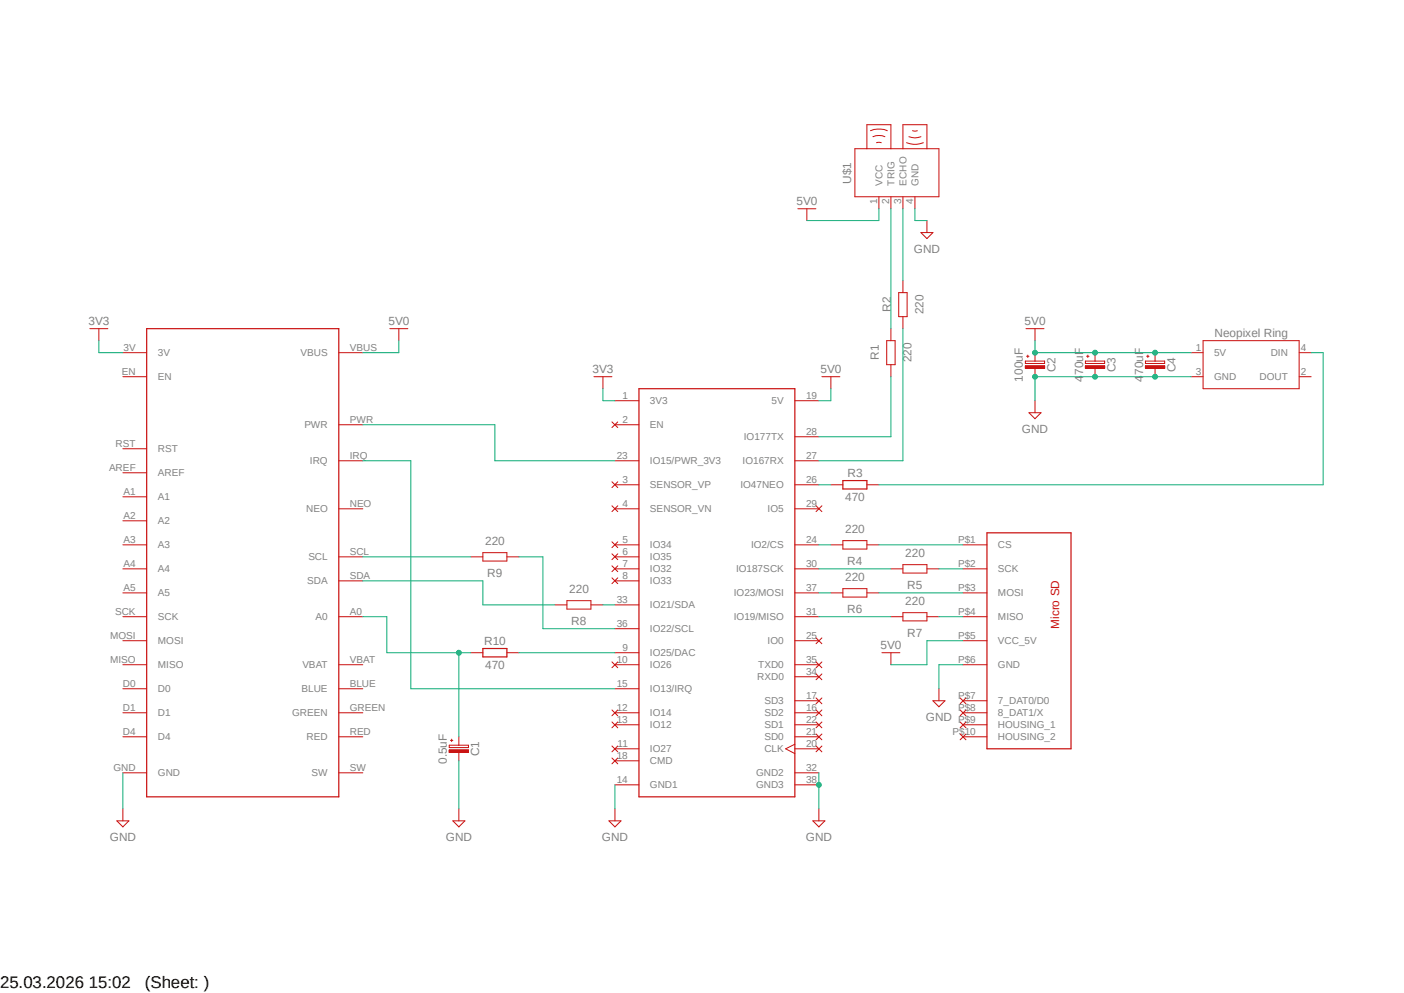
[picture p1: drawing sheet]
<svg xmlns="http://www.w3.org/2000/svg" width="297mm" height="210mm" viewBox="0 0 297 210" stroke-linecap="round" stroke-linejoin="round" font-family="sans-serif">
<path d="M15.3 26.2l266.4 152.4M281.7 26.2l-266.4 152.4" fill="none" stroke="#fff" stroke-width=".21"/>
<g fill="none" stroke="#c90d0c" stroke-width=".21">
<path d="M180.8 31.5h17.8v10.1h-17.8zM183.4 31.5v-5.1h5.1v5.1M184.1 27.6a4.7 4.7 0 0 1 3.6 0M184.7 28.9a3.3 3.3 0 0 1 2.5 0M185.4 30.2h1M191 31.5v-5.1h5.1v5.1M191.8 30.2a4.7 4.7 0 0 0 3.5 0M192.3 28.9a3.3 3.3 0 0 0 2.5 0M193 27.6h1.1M168.8 44.2h3.8M170.7 44.2v2.5M185.9 41.6v2.6"/>
<path d="M188.5 41.6v2.6M191 41.6v2.6M191 59.4v2.5M193.5 41.6v2.6M194.8 49.2h2.6l-1.3 1.3zM196.1 46.7v2.5M19 69.5h3.8M20.9 69.5v2.6M26 79.7h5M26 74.6h5M71.7 74.6h5.1M82.5 69.5h3.8"/>
<path d="M84.4 69.5v2.6M125.6 79.7h3.9M127.6 79.7v2.5M173.9 79.7h3.8M175.8 79.7v2.5M187.6 72.1h1.8v5h-1.8zM188.5 69.5v2.6M188.5 77.1v2.6M190.1 61.9h1.8v5.1h-1.8zM191 67v2.5M217 69.5h3.9M218.9 69.5v2.6"/>
<path d="M252 79.7h2.5M252 74.6h2.5M254.5 72.1h20.3v10.1h-20.3zM274.8 79.7h2.6M274.8 74.6h2.6M26 94.9h5M26 100h5M71.7 97.5h5.1M71.7 89.8h5.1M129.5 89.2l1.2 1.2M130.1 97.5h5.1M130.1 89.8h5.1"/>
<path d="M130.1 84.8h5.1M130.7 89.2l-1.2 1.2M168.1 97.5h5.1M168.1 84.8h5.1M168.1 92.4h5.1M217.7 87.3h2.5l-1.3 1.3zM218.9 84.8v2.5M26 105.1h5M26 110.2h5M26 115.2h5M71.7 117.8h5.1M71.7 107.6h5.1"/>
<path d="M99.6 117.8h2.6M102.2 116.9h5v1.8h-5zM107.2 117.8h2.6M129.5 101.9l1.2 1.2M129.5 107l1.2 1.2M129.5 114.6l1.2 1.2M129.5 117.1l1.2 1.3M129.5 119.7l1.2 1.2M130.1 115.2h5.1M130.1 117.8h5.1M130.1 107.6h5.1M130.1 102.5h5.1"/>
<path d="M130.7 101.9l-1.2 1.2M130.7 107l-1.2 1.2M130.7 114.6l-1.2 1.2M130.7 117.1l-1.2 1.3M130.7 119.7l-1.2 1.2M168.1 115.2h5.1M168.1 107.6h5.1M168.1 102.5h5.1M172.6 107l1.3 1.2M173.9 107l-1.3 1.2M175.8 115.2h2.5M175.8 102.5h2.5"/>
<path d="M178.3 114.3h5.1v1.8h-5.1zM183.4 115.2h2.5M183.4 102.5h2.5M191 119.4h5.1v1.8h-5.1zM203.7 115.2h5.1M26 130.4h5M26 120.3h5M26 125.4h5M26 135.5h5M71.7 130.4h5.1M71.7 122.9h5.1M99.6 138h2.6"/>
<path d="M107.2 138h2.6M117.4 127.9h2.5M119.9 127h5.1v1.8h-5.1zM125 127.9h2.6M129.5 122.2l1.2 1.2M129.5 140l1.2 1.2M130.1 120.3h5.1M130.1 122.9h5.1M130.1 138h5.1M130.1 127.9h5.1M130.1 133h5.1M130.7 122.2l-1.2 1.2"/>
<path d="M130.7 140l-1.2 1.2M168.1 130.4h5.1M168.1 120.3h5.1M168.1 125.4h5.1M168.1 135.5h5.1M172.6 134.9l1.3 1.2M172.6 140l1.3 1.2M173.9 134.9l-1.3 1.2M173.9 140l-1.3 1.2M175.8 125.4h2.5M178.3 124.5h5.1v1.8h-5.1zM183.4 125.4h2.5"/>
<path d="M186.6 138h3.8M188.5 138v2.6M188.5 130.4h2.5M188.5 120.3h2.5M191 129.6h5.1v1.7h-5.1zM196.1 130.4h2.5M196.1 120.3h2.5M203.7 130.4h5.1M203.7 120.3h5.1M203.7 125.4h5.1M203.7 135.5h5.1M26 140.6h5"/>
<path d="M26 145.7h5M26 150.7h5M26 155.8h5M71.7 140.6h5.1M71.7 145.7h5.1M71.7 150.7h5.1M71.7 155.8h5.1M95 158.6h4.1v.5h-4.1zM95 157.6h4.1v.5h-4.1zM95.3 156.6h.5M95.5 156.3v.5M97.1 155.8v1.8"/>
<path d="M97.1 159.1v1.8M129.5 157.8l1.2 1.2M129.5 150.2l1.2 1.2M129.5 152.7l1.2 1.2M130.1 140.6h5.1M130.1 145.7h5.1M130.1 150.7h5.1M130.1 153.3h5.1M130.1 158.4h5.1M130.7 157.8l-1.2 1.2M130.7 150.2l-1.2 1.2M130.7 152.7l-1.2 1.2"/>
<path d="M168.1 140.6h5.1M168.1 150.7h5.1M168.1 155.8h5.1M168.1 148.2h5.1M168.1 153.3h5.1M168.1 158.4h5.1M168.1 157.4l-1.9 1 1.9 1M168.1 143.1h5.1M172.6 150.2l1.3 1.2M172.6 147.6l1.3 1.2M172.6 157.8l1.3 1.2M172.6 155.2l1.3 1.3"/>
<path d="M172.6 152.7l1.3 1.2M172.6 142.5l1.3 1.3M173.9 150.2l-1.3 1.2M173.9 147.6l-1.3 1.2M173.9 157.8l-1.3 1.2M173.9 155.2l-1.3 1.3M173.9 152.7l-1.3 1.2M173.9 142.5l-1.3 1.3M197.4 148.2h2.5l-1.3 1.3zM198.6 145.7v2.5M203.1 147.6l1.2 1.2M203.1 150.2l1.2 1.2"/>
<path d="M203.1 155.2l1.2 1.3M203.1 152.7l1.2 1.2M203.7 140.6h5.1M203.7 150.7h5.1M203.7 155.8h5.1M203.7 148.2h5.1M203.7 153.3h5.1M204.3 147.6l-1.2 1.2M204.3 150.2l-1.2 1.2M204.3 155.2l-1.2 1.3M204.3 152.7l-1.2 1.2M24.7 173.6h2.6l-1.3 1.3z"/>
<path d="M26 163.4h5M26 171.1v2.5M71.7 163.4h5.1M128.8 173.6h2.6l-1.3 1.3zM129.5 160.3l1.2 1.2M130.1 166h5.1M130.1 160.9h5.1M130.1 171.1v2.5M130.7 160.3l-1.2 1.2M168.1 163.4h5.1M168.1 166h5.1M172 173.6h2.5l-1.3 1.3z"/>
<path d="M173.2 171.1v2.5"/>
</g>
<path d="M31 69.5h40.7v99h-40.7zM135.2 82.2h32.9v86.3h-32.9zM178.3 101.6h5.1v1.8h-5.1zM208.8 112.7h17.8v45.7h-17.8zM102.2 137.2h5v1.7h-5z" fill="none" stroke="#c90d0c" stroke-width=".25"/>
<path d="M95 158.6h4.1v.5h-4.1z" fill-rule="evenodd" fill="#c90d0c"/>
<path d="M216.9 77.4h4.1v.5h-4.1zM216.9 76.4h4.1v.5h-4.1zM217.2 75.4h.5M217.4 75.1v.5M218.9 74.6v1.8M218.9 77.9v1.8M95 158.6h4.1v.5h-4.1z" fill="none" stroke="#c90d0c" stroke-width=".21"/>
<path d="M216.9 77.4h4.1v.5h-4.1z" fill-rule="evenodd" fill="#c90d0c"/>
<path d="M216.9 77.4h4.1v.5h-4.1zM229.6 77.4h4.1v.5h-4.1zM229.6 76.4h4.1v.5h-4.1zM229.9 75.4h.5M230.1 75.1v.5M231.6 74.6v1.8M231.6 77.9v1.8" fill="none" stroke="#c90d0c" stroke-width=".21"/>
<path d="M229.6 77.4h4.1v.5h-4.1z" fill-rule="evenodd" fill="#c90d0c"/>
<path d="M229.6 77.4h4.1v.5h-4.1zM242.3 77.4h4.1v.5h-4.1zM242.3 76.4h4.1v.5h-4.1zM242.6 75.4h.5M242.8 75.1v.5M244.3 74.6v1.8M244.3 77.9v1.8" fill="none" stroke="#c90d0c" stroke-width=".21"/>
<path d="M242.3 77.4h4.1v.5h-4.1z" fill-rule="evenodd" fill="#c90d0c"/>
<path d="M242.3 77.4h4.1v.5h-4.1zM95.8 173.6h2.5l-1.2 1.3zM97.1 171.1v2.5" fill="none" stroke="#c90d0c" stroke-width=".21"/>
<g fill="none" stroke="#0dab76" stroke-width=".21">
<path d="M188.5 44.2v25.3M191 44.2v15.2M20.9 72.1v2.5h5.1M188.5 79.7v12.7h-15.3M191 69.5v28h-17.8M218.9 72.1v2.5h33.1M277.4 74.6h2.5v27.9h-94M127.6 82.2v2.6h2.5M175.8 82.2v2.6h-2.6M173.2 115.2h2.6M173.2 102.5h2.6M185.9 115.2h17.8"/>
<path d="M173.2 120.3h15.3M173.2 125.4h2.6M173.2 130.4h15.3M185.9 125.4h17.8M198.6 120.3h5.1M198.6 130.4h5.1"/>
</g>
<circle cx="244.3" cy="74.6" r=".51" fill="#0dab76"/>
<circle cx="244.3" cy="74.6" r=".51" fill="none" stroke="#0dab76" stroke-width=".21"/>
<circle cx="231.6" cy="74.6" r=".51" fill="#0dab76"/>
<circle cx="231.6" cy="74.6" r=".51" fill="none" stroke="#0dab76" stroke-width=".21"/>
<circle cx="218.9" cy="74.6" r=".51" fill="#0dab76"/>
<g fill="none" stroke="#0dab76" stroke-width=".21">
<path d="M185.9 44.2v2.5h-15.2M84.4 72.1v2.5h-7.6M203.7 135.5h-7.6v5.1h-7.6M173.2 163.4v7.7"/>
<circle cx="218.9" cy="74.6" r=".51"/>
</g>
<circle cx="173.2" cy="166" r=".51" fill="#0dab76"/>
<g fill="none" stroke="#0dab76" stroke-width=".21">
<path d="M193.5 44.2v2.5h2.6M252 79.7h-33.1v5.1M203.7 140.6h-5.1v5.1M26 163.4v7.7M97.1 160.9v10.2M130.1 166v5.1"/>
<circle cx="173.2" cy="166" r=".51"/>
</g>
<circle cx="231.6" cy="79.7" r=".51" fill="#0dab76"/>
<circle cx="231.6" cy="79.7" r=".51" fill="none" stroke="#0dab76" stroke-width=".21"/>
<circle cx="218.9" cy="79.7" r=".51" fill="#0dab76"/>
<circle cx="218.9" cy="79.7" r=".51" fill="none" stroke="#0dab76" stroke-width=".21"/>
<circle cx="244.3" cy="79.7" r=".51" fill="#0dab76"/>
<g fill="none" stroke="#0dab76" stroke-width=".21">
<path d="M76.8 89.8h27.9v7.7h25.4M76.8 97.5h10.1v48.2h43.2M76.8 130.4h5v7.6h17.8M97.1 138v17.8"/>
<circle cx="244.3" cy="79.7" r=".51"/>
</g>
<circle cx="97.1" cy="138" r=".51" fill="#0dab76"/>
<g fill="none" stroke="#0dab76" stroke-width=".21">
<path d="M76.8 117.8h22.8M109.8 117.8h5.1v15.2h15.2M76.8 122.9h25.4v5h15.2M109.8 138h20.3M127.6 127.9h2.5"/>
<circle cx="97.1" cy="138" r=".51"/>
</g>
<g font-size="3.6">
<text x="0" y="208.9">25.03.2026 15:02</text>
<text x="30.7" y="208.9">(Sheet: )</text>
</g>
<g font-size="2.5" fill="#808080">
<text x="180.1" y="38.8" transform="rotate(-90 180.1 38.8)">U$1</text>
<text x="168.5" y="43.4">5V0</text>
<text x="193.3" y="53.5">GND</text>
<text x="188.5" y="66" transform="rotate(-90 188.5 66)">R2</text>
<text x="18.7" y="68.8">3V3</text>
<text x="82.2" y="68.8">5V0</text>
<text x="195.3" y="66.5" transform="rotate(-90 195.3 66.5)">220</text>
<text x="216.8" y="68.8">5V0</text>
<text x="256.9" y="71.3">Neopixel Ring</text>
<text x="185.9" y="76.2" transform="rotate(-90 185.9 76.2)">R1</text>
<text x="192.8" y="76.7" transform="rotate(-90 192.8 76.7)">220</text>
<text x="125.4" y="78.9">3V3</text>
<text x="173.6" y="78.9">5V0</text>
<text x="216.4" y="80.7" transform="rotate(-90 216.4 80.7)">100uF</text>
<text x="223.3" y="78.7" transform="rotate(-90 223.3 78.7)">C2</text>
<text x="229.1" y="80.7" transform="rotate(-90 229.1 80.7)">470uF</text>
<text x="236" y="78.7" transform="rotate(-90 236 78.7)">C3</text>
<text x="241.8" y="80.7" transform="rotate(-90 241.8 80.7)">470uF</text>
<text x="248.7" y="78.7" transform="rotate(-90 248.7 78.7)">C4</text>
<text x="216.2" y="91.6">GND</text>
<text x="179.3" y="100.9">R3</text>
<text x="178.8" y="106">470</text>
<text x="178.8" y="112.7">220</text>
<text x="102.6" y="115.2">220</text>
<text x="179.2" y="119.6">R4</text>
<text x="191.5" y="117.8">220</text>
<text x="103.1" y="122.1">R9</text>
<text x="120.4" y="125.4">220</text>
<text x="178.8" y="122.9">220</text>
<text x="191.9" y="124.6">R5</text>
<text x="179.2" y="129.7">R6</text>
<text x="191.5" y="127.9">220</text>
<text x="102.4" y="136.4">R10</text>
<text x="120.9" y="132.3">R8</text>
<text x="186.3" y="137.3">5V0</text>
<text x="191.9" y="134.7">R7</text>
<text x="102.6" y="141.5">470</text>
<text x="195.9" y="152.5">GND</text>
<text x="94.5" y="161.6" transform="rotate(-90 94.5 161.6)">0.5uF</text>
<text x="101.4" y="160" transform="rotate(-90 101.4 160)">C1</text>
<text x="23.2" y="177.9">GND</text>
<text x="94.3" y="177.9">GND</text>
<text x="127.3" y="177.9">GND</text>
<text x="170.5" y="177.9">GND</text>
</g>
<text font-size="2.5" fill="#c90d0c" x="224" y="133" transform="rotate(-90 224 133)">Micro SD</text>
<g font-size="2.1" fill="#808080">
<text x="186.7" y="39.2" transform="rotate(-90 186.7 39.2)">VCC</text>
<text x="189.2" y="39.2" transform="rotate(-90 189.2 39.2)">TRIG</text>
<text x="191.8" y="39.2" transform="rotate(-90 191.8 39.2)">ECHO</text>
<text x="194.3" y="39.2" transform="rotate(-90 194.3 39.2)">GND</text>
<text x="185.6" y="43.1" transform="rotate(-90 185.6 43.1)">1</text>
<text x="188.1" y="43.1" transform="rotate(-90 188.1 43.1)">2</text>
<text x="190.7" y="43.1" transform="rotate(-90 190.7 43.1)">3</text>
<text x="193.2" y="43.1" transform="rotate(-90 193.2 43.1)">4</text>
<text x="26.1" y="74.3">3V</text>
<text x="33.4" y="75.4">3V</text>
<text x="63.6" y="75.4">VBUS</text>
<text x="74" y="74.3">VBUS</text>
<text x="252.9" y="74.3">1</text>
<text x="256.8" y="75.4">5V</text>
<text x="268.8" y="75.4">DIN</text>
<text x="275.2" y="74.3">4</text>
<text x="25.8" y="79.3">EN</text>
<text x="33.4" y="80.4">EN</text>
<text x="252.9" y="79.3">3</text>
<text x="256.8" y="80.4">GND</text>
<text x="266.4" y="80.4">DOUT</text>
<text x="275.2" y="79.3">2</text>
<text x="74" y="89.5">PWR</text>
<text x="131.7" y="84.4">1</text>
<text x="131.7" y="89.5">2</text>
<text x="137.5" y="85.5">3V3</text>
<text x="163.2" y="85.5">5V</text>
<text x="170.5" y="84.4">19</text>
<text x="24.5" y="94.6">RST</text>
<text x="33.4" y="95.7">RST</text>
<text x="64.4" y="90.6">PWR</text>
<text x="137.5" y="90.6">EN</text>
<text x="157.4" y="93.1">IO177TX</text>
<text x="170.5" y="92">28</text>
<text x="23.1" y="99.6">AREF</text>
<text x="33.4" y="100.8">AREF</text>
<text x="65.6" y="98.2">IRQ</text>
<text x="74" y="97.1">IRQ</text>
<text x="130.5" y="97.1">23</text>
<text x="137.5" y="98.2">IO15/PWR_3V3</text>
<text x="157.1" y="98.2">IO167RX</text>
<text x="170.5" y="97.1">27</text>
<text x="26.1" y="104.7">A1</text>
<text x="33.4" y="105.8">A1</text>
<text x="74" y="107.2">NEO</text>
<text x="131.7" y="102.2">3</text>
<text x="131.7" y="107.2">4</text>
<text x="137.5" y="103.3">SENSOR_VP</text>
<text x="156.6" y="103.3">IO47NEO</text>
<text x="170.5" y="102.2">26</text>
<text x="170.5" y="107.2">29</text>
<text x="26.1" y="109.8">A2</text>
<text x="33.4" y="110.9">A2</text>
<text x="64.8" y="108.4">NEO</text>
<text x="137.5" y="108.4">SENSOR_VN</text>
<text x="162.4" y="108.4">IO5</text>
<text x="26.1" y="114.9">A3</text>
<text x="26.1" y="119.9">A4</text>
<text x="33.4" y="116">A3</text>
<text x="65.2" y="118.5">SCL</text>
<text x="74" y="117.4">SCL</text>
<text x="131.7" y="114.9">5</text>
<text x="131.7" y="117.4">6</text>
<text x="131.7" y="119.9">7</text>
<text x="137.5" y="116">IO34</text>
<text x="137.5" y="118.5">IO35</text>
<text x="158.9" y="116">IO2/CS</text>
<text x="170.5" y="114.9">24</text>
<text x="170.5" y="119.9">30</text>
<text x="202.7" y="114.9">P$1</text>
<text x="202.7" y="119.9">P$2</text>
<text x="211.1" y="116">CS</text>
<text x="26.1" y="125">A5</text>
<text x="33.4" y="121.1">A4</text>
<text x="65" y="123.6">SDA</text>
<text x="74" y="122.5">SDA</text>
<text x="131.7" y="122.5">8</text>
<text x="137.5" y="121.1">IO32</text>
<text x="137.5" y="123.6">IO33</text>
<text x="155.7" y="121.1">IO187SCK</text>
<text x="170.5" y="125">37</text>
<text x="202.7" y="125">P$3</text>
<text x="211.1" y="121.1">SCK</text>
<text x="24.3" y="130.1">SCK</text>
<text x="33.4" y="126.2">A5</text>
<text x="33.4" y="131.2">SCK</text>
<text x="66.8" y="131.2">A0</text>
<text x="74" y="130.1">A0</text>
<text x="130.5" y="127.6">33</text>
<text x="137.5" y="128.7">IO21/SDA</text>
<text x="155.2" y="131.2">IO19/MISO</text>
<text x="155.2" y="126.2">IO23/MOSI</text>
<text x="170.5" y="130.1">31</text>
<text x="202.7" y="130.1">P$4</text>
<text x="211.1" y="126.2">MOSI</text>
<text x="211.1" y="131.2">MISO</text>
<text x="23.3" y="135.2">MOSI</text>
<text x="33.4" y="136.3">MOSI</text>
<text x="130.5" y="132.6">36</text>
<text x="131.7" y="137.7">9</text>
<text x="137.5" y="133.7">IO22/SCL</text>
<text x="162.4" y="136.3">IO0</text>
<text x="170.5" y="135.2">25</text>
<text x="202.7" y="135.2">P$5</text>
<text x="211.1" y="136.3">VCC_5V</text>
<text x="23.3" y="140.3">MISO</text>
<text x="33.4" y="141.4">MISO</text>
<text x="64" y="141.4">VBAT</text>
<text x="74" y="140.3">VBAT</text>
<text x="130.5" y="140.3">10</text>
<text x="137.5" y="138.8">IO25/DAC</text>
<text x="137.5" y="141.4">IO26</text>
<text x="160.2" y="143.9">RXD0</text>
<text x="160.4" y="141.4">TXD0</text>
<text x="170.5" y="142.8">34</text>
<text x="170.5" y="140.3">35</text>
<text x="202.7" y="140.3">P$6</text>
<text x="211.1" y="141.4">GND</text>
<text x="26" y="145.3">D0</text>
<text x="33.4" y="146.4">D0</text>
<text x="63.8" y="146.4">BLUE</text>
<text x="74" y="145.3">BLUE</text>
<text x="130.5" y="145.3">15</text>
<text x="137.5" y="146.4">IO13/IRQ</text>
<text x="161.7" y="149">SD3</text>
<text x="170.5" y="147.9">17</text>
<text x="202.7" y="147.9">P$7</text>
<text x="211.1" y="149">7_DAT0/D0</text>
<text x="26" y="150.4">D1</text>
<text x="26" y="155.5">D4</text>
<text x="33.4" y="151.5">D1</text>
<text x="61.8" y="151.5">GREEN</text>
<text x="74" y="155.5">RED</text>
<text x="74" y="150.4">GREEN</text>
<text x="130.5" y="150.4">12</text>
<text x="130.5" y="153">13</text>
<text x="137.5" y="151.5">IO14</text>
<text x="137.5" y="154.1">IO12</text>
<text x="161.7" y="151.5">SD2</text>
<text x="161.7" y="154.1">SD1</text>
<text x="170.5" y="150.4">16</text>
<text x="170.5" y="155.5">21</text>
<text x="170.5" y="153">22</text>
<text x="201.5" y="155.5">P$10</text>
<text x="202.7" y="150.4">P$8</text>
<text x="202.7" y="153">P$9</text>
<text x="211.1" y="151.5">8_DAT1/X</text>
<text x="211.1" y="154.1">HOUSING_1</text>
<text x="33.4" y="156.6">D4</text>
<text x="64.9" y="156.6">RED</text>
<text x="130.5" y="160.6">18</text>
<text x="130.6" y="158">11</text>
<text x="137.5" y="159.1">IO27</text>
<text x="137.5" y="161.7">CMD</text>
<text x="161.7" y="159.1">CLK</text>
<text x="161.7" y="156.6">SD0</text>
<text x="170.5" y="158">20</text>
<text x="211.1" y="156.6">HOUSING_2</text>
<text x="24" y="163.1">GND</text>
<text x="33.4" y="164.2">GND</text>
<text x="65.9" y="164.2">SW</text>
<text x="74" y="163.1">SW</text>
<text x="130.5" y="165.7">14</text>
<text x="137.5" y="166.8">GND1</text>
<text x="159.9" y="164.2">GND2</text>
<text x="159.9" y="166.8">GND3</text>
<text x="170.5" y="163.1">32</text>
<text x="170.5" y="165.7">38</text>
</g>
</svg>
